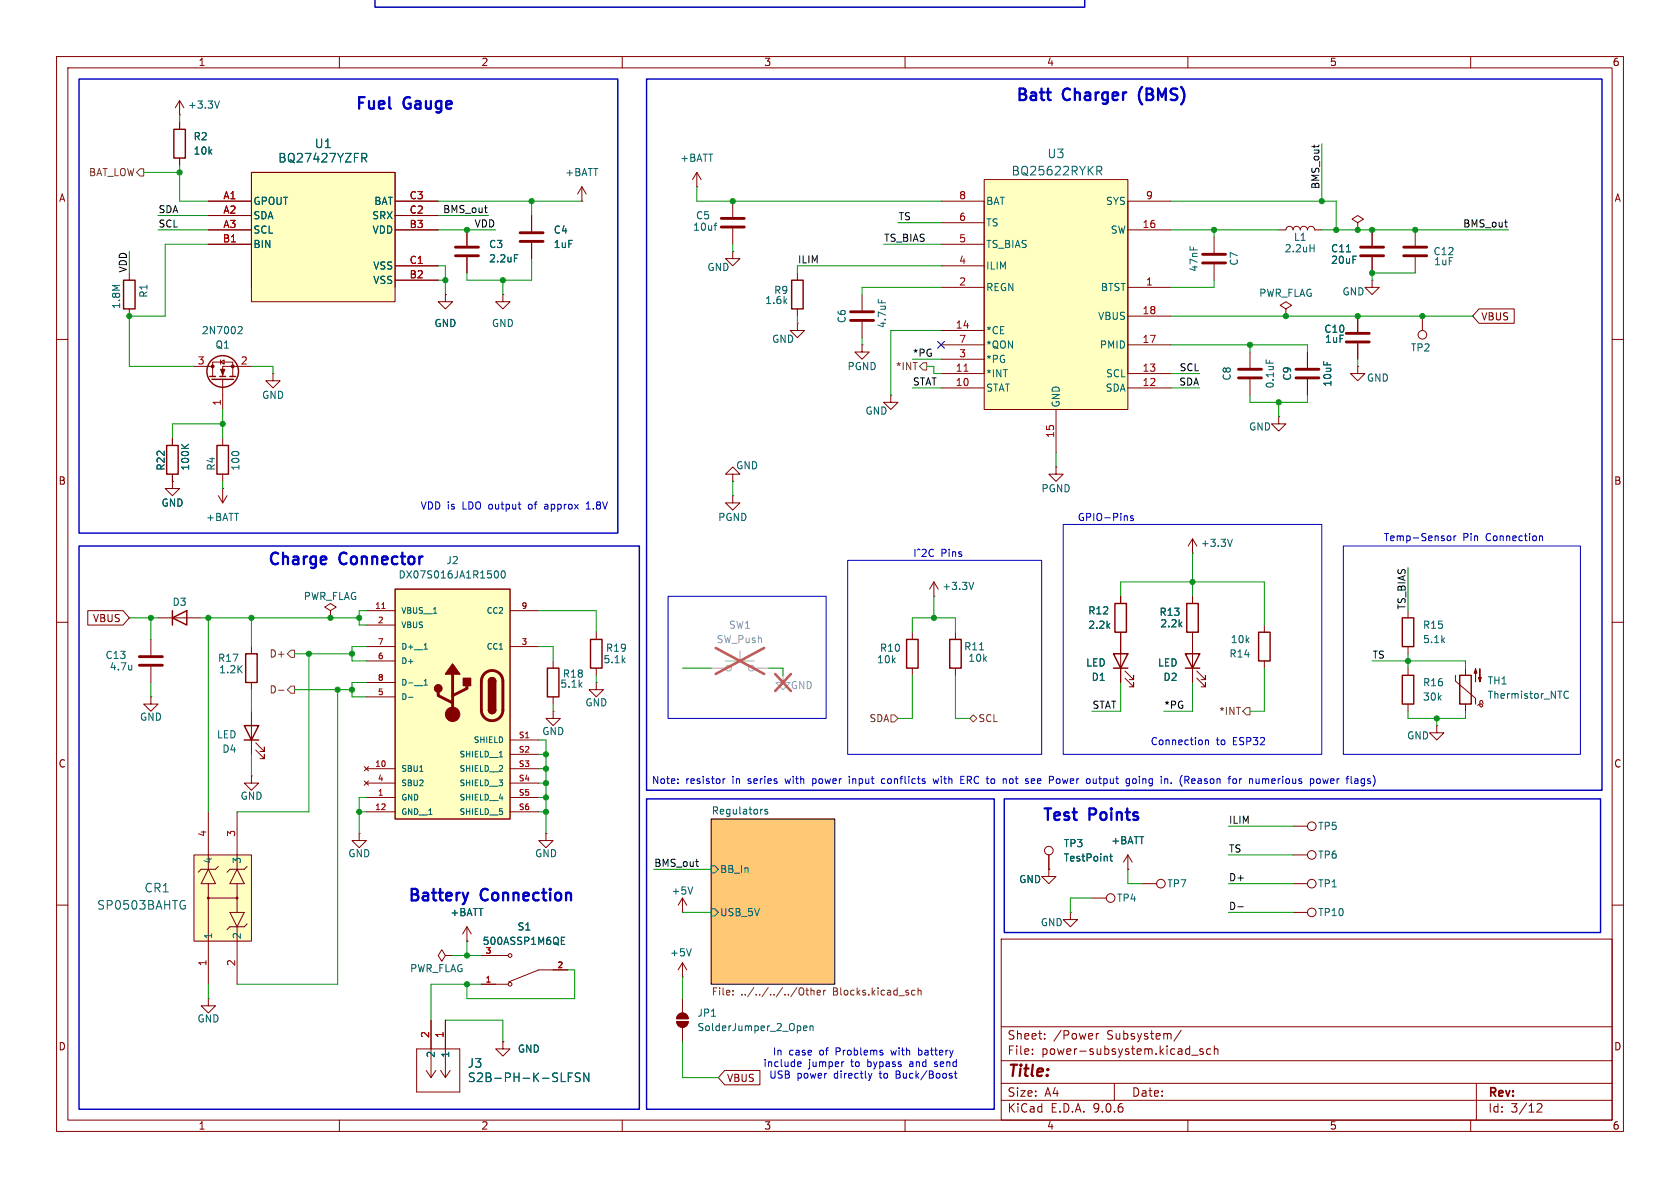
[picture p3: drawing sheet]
<svg xmlns="http://www.w3.org/2000/svg" width="297mm" height="210mm" viewBox="0 0 297 210" stroke-linecap="round" stroke-linejoin="round" font-family="sans-serif">
<g fill="none" stroke="#840000" stroke-width=".18">
<path d="M10 10h277v190h-277zM12 12h273v186h-273zM60 10v2M110 10v2M160 10v2M210 10v2M260 10v2M94 38.1v2.8M129.5 35.6v2.8M240 39.4l1-.7-1-.6-1 .6 1 .7v1.2M94 42.9v2.8M129.5 40.4v2.8"/>
<path d="M152.4 52.1v2.8M152.4 56.9v2.8M214.6 41.9v2.8M214.6 46.7v2.8M226.1 40.6h1.2a.64 .64 0 0 1 .7-.6 .64 .64 0 0 1 .6 .6 .64 .64 0 0 1 .6-.6 .64 .64 0 0 1 .7 .6 .64 .64 0 0 1 .6-.6 .64 .64 0 0 1 .6 .6 .64 .64 0 0 1 .7-.6 .64 .64 0 0 1 .6 .6h1.3M240 40.6h.1M240 55.9v2.8M242.6 40.6v2.8M242.6 45.5v2.8M10 60h2M152.4 61v1.2h1.3l-1.3 1.3-1.3-1.3h1.3M152.4 61h.1"/>
<path d="M240 60.7v2.8M285 60h2M10 110h2M285 110h2M10 160h2M177 166h108v32h-108zM285 160h2M60 198v2M110 198v2M160 198v2M177 194.5h108M177 191.5h108"/>
<path d="M177 187.5h108M177 181.5h108M182.5 186.3v.1M182.5 185.5v.1M184.7 183.6v.1M184.7 182.8v.1M193.8 182.7v1M194.2 182.7l-.2 .1-.2 .2M197 191.5v3M208.8 182.1l-1.3 2M210 198v2M210.7 186.5h1.1"/>
<path d="M212.7 185.5l-.4-.1-.2 .2 .1 .2 .5 .2v.3h-.6M214 185.5l-.4-.1-.3 .3v.4l.2 .2h.5M214.7 185.5l.2-.1 .3 .1 .1 .9M214.7 184.9v1.5M260 198v2M261 191.5v6.5M271.7 195.2l.6-.1 .2 .1 .1 .3-.9 1.1h.9"/>
</g>
<path d="M125.7 144.8h21.9v29.2h-21.9z" fill="#ffc875" stroke="#ffc875" stroke-width=".18"/>
<path d="M125.7 144.8h21.9v29.2h-21.9z" fill="none" stroke="#000" stroke-width=".18"/>
<path d="M126.2 39.9h.5M126.7 39.4l-.2 .1M155.3 52.9v.6M231.6 43.9h.7M232.3 43.3v1.2M238 44.5h.8M125.7 153h.7l.6 .7-.6 .6h-.7zM134.7 143.1h.1M135.7 143.1h-.3l-.2 .1 .1 .2 .4 .1v.3h-.5M125.7 160.7h.7l.6 .6-.6 .6h-.7z" fill="none" stroke="#006464" stroke-width=".18"/>
<g fill="none" stroke="#725600" stroke-width=".18">
<path d="M129.6 175.8v.1M129.6 175.1v.1M141.8 174.6l.1 .1a.81 .81 0 0 1-.1 1.2M142.5 175.1h.4M142.6 174.6v1.1l.3 .2M143.4 175.2l.2-.1h.3v.8M143.4 174.6v1.3M144.5 175.5l.6-.1-.1-.3h-.4l-.1 .1v.6h.5M145.6 175.1v.8M146 175.1l-.4 .2M161.4 175.1h.4M161.8 175.8l-.4 .1"/>
<path d="M162.3 175.2l.2-.1h.3v.8M162.3 174.6v1.3"/>
</g>
<path d="M127.5 38.6h4.1M91.9 41.1h4.1M91.9 42.7h4.1M127.5 40.1h4.1M150.4 56.6h4M150.4 55.1h4M212.6 45h4.1M212.6 46.5h4.1M238 58.9h4.1M240.5 45.2h4.1M240.5 43.7h4.1M238 60.5h4.1" fill="none" stroke="#840000" stroke-width=".51"/>
<g fill="none" stroke="#a1a1a1" stroke-width=".18">
<path d="M125.7 118.1h2.6M128.3 116.8h5M130.8 115.1v1.7M133.3 118.1h2.6M138.4 119.4v1.3h1.3l-1.3 1.2-1.2-1.2h1.2M138.4 119.4h.1"/>
<circle cx="128.8" cy="118.1" r=".51"/>
<circle cx="132.8" cy="118.1" r=".51"/>
</g>
<path d="M126.5 114.5l8.6 4.6M135.1 114.5l-8.6 4.6M137 119.2l2.8 2.9M139.8 119.2l-2.8 2.9" fill="none" stroke="#e65255" stroke-width=".46"/>
<path d="M44.4 30.5h25.4v22.8h-25.4z" fill="#ffffc2"/>
<g fill="none" stroke="#840000" stroke-width=".18">
<path d="M31.7 17.8l-.7 1.3M31.7 17.8l.8 1.3M31.7 17.8v2.5M31.7 20.3h.1M31.7 21.6v1.3M31.7 27.9v1.3M36.8 35.6h7.6M36.8 38.1h7.6M44.4 30.5h25.4v22.8h-25.4zM44.4 30.5v20.3M69.8 30.5v20.3M69.8 35.6h7.7"/>
<path d="M69.8 38.1h7.7M102.9 35.6h.1M102.9 33l-.8 1.3M102.9 33l.7 1.3M102.9 33v2.6M123.2 33h.1M123.2 30.5l-.8 1.3M123.2 30.5l.8 1.3M123.2 30.5v2.5M22.9 48.3v1.2M22.9 54.6v1.3M36.8 40.6h7.6"/>
<path d="M36.8 43.2h7.6M69.8 40.6h7.7M69.8 47h7.7M69.8 49.5h7.7M78.7 52.1v1.2h1.3l-1.3 1.3-1.2-1.3h1.2M78.7 52.1h.1M82.5 40.6v2.8M82.5 45.5v2.8M88.9 52.1v1.2h1.3l-1.3 1.3-1.3-1.3h1.3M88.9 52.1h.1M141 48.3v1.2M141 54.6v1.3"/>
<path d="M30.5 77.5v1.2M34.3 64.8h3.3M37.6 66.5v-2.5h3.5v2.5M39 64l.6-.4v.8zM39 63.6v.8M39.4 67.1v5.3M39.4 77.5v1.2M44.4 64.8h-5v1.7M48.3 66v1.3h1.2l-1.2 1.3-1.3-1.3h1.3M48.3 66h.1M157.5 69.9v1.2h1.2l-1.2 1.3-1.3-1.3h1.3M157.5 69.9h.1"/>
<path d="M30.5 83.8v1.3M38.6 87.6l.8 1.3M39.4 86.4h.1M39.4 83.8v1.3M39.4 86.4v2.5M40.1 87.6l-.7 1.3M27.9 109.2h7.7M58.4 108l-1-.7 1-.6 1 .6-1 .7v1.2M58.4 109.2h.1M161.3 111.8v1.2M161.3 118.1v1.3M248.9 118.1v1.3"/>
<path d="M257.3 119.4v1l3.6 3v1.1M259.1 118.1v1.3M248.9 124.5v1.2M254 128.3v1.2h1.3l-1.3 1.3-1.3-1.3h1.3M254 128.3h.1M259.1 124.5v1.2M262.3 124.3l-.3-.4-.2-.1-.2 .2v.8l.2 .2 .3-.1v-.3l-.3-.2-.3 .1-.3 .2M185.4 153.7v1.2h1.3l-1.3 1.3-1.3-1.3h1.3M185.4 153.7h.1M185.4 151.1v2.6M193 158.8h2.6M199.4 153.7h.1"/>
<path d="M199.4 151.1l-.8 1.3M199.4 151.1l.8 1.3M199.4 151.1v2.6M201.9 156.2h2.6M228.6 151.1h2.5M228.6 146.1h2.5M189.2 161.3v1.3h1.3l-1.3 1.2-1.2-1.2h1.2M189.2 161.3h.1M228.6 161.3h2.5"/>
<circle cx="185.4" cy="150.4" r=".76"/>
<circle cx="196.3" cy="158.7" r=".76"/>
<circle cx="205.2" cy="156.2" r=".76"/>
<circle cx="231.9" cy="151.1" r=".76"/>
<circle cx="231.9" cy="146" r=".76"/>
<circle cx="231.9" cy="161.3" r=".76"/>
</g>
<g fill="#840000" stroke="#840000" stroke-width=".18">
<path d="M44.4 30.5h25.4z"/>
<path d="M39 65.3h.8l-.4 1z"/>
<path d="M261.6 118.2v2.3l-.2-.7h.5l-.3 .7z"/>
<path d="M260.9 118.2l.2 .8h-.5l.3-.8v2.3z"/>
<circle cx="37.6" cy="64.8" r=".25"/>
<circle cx="41.1" cy="64.8" r=".25"/>
</g>
<path d="M38.8 17.9l-.4 1.2M64 27.1h.6l.2 .3-.1 .4-.7 .1M64.3 27.9l.5 .7M42.3 57.7l.4 .1 .1 .3-.8 .9h.8M90.9 45h.7M32.1 78.5l.7 .8M33.3 78.5l-.7 .6M276.5 122.9l.2 .5 .3 .1 .3-.2M277.3 122.3l-.3-.1h-.3l-.2 .5M196.2 151.4h.5M196.4 150.9v1.1l.3 .2" fill="none" stroke="#006464" stroke-width=".18"/>
<g fill="none" stroke="#840000" stroke-width=".25">
<path d="M30.7 22.9h2.1v5h-2.1zM21.8 49.5h2.1v5.1h-2.1zM140 49.5h2v5.1h-2zM29.5 78.7h2v5.1h-2zM37.1 66.5h1M37.5 67.1h3.8M38.4 78.7h2v5.1h-2zM38.9 66.5h1M40.6 66.5h1.1M30.5 109.2l2.5-1.2v2.5zM30.5 108v2.5M160.3 113h2v5.1h-2z"/>
<path d="M247.9 119.4h2v5.1h-2zM258.1 119.4h2v5.1h-2z"/>
<circle cx="39.4" cy="65.7" r="2.79"/>
</g>
<path d="M80.5 43.7h4.1M80.5 45.2h4.1" fill="none" stroke="#840000" stroke-width=".51"/>
<path d="M174 31.8h25.4v40.6h-25.4z" fill="#ffffc2"/>
<g fill="none" stroke="#840000" stroke-width=".18">
<path d="M166.4 35.6h7.6v30.4h-7.6M166.4 39.4h7.6M174 31.8h25.4v40.6h-25.4zM207 35.6h-7.6v30.4h7.6M129.5 44.5v1.2h1.3l-1.3 1.3-1.2-1.3h1.2M129.5 44.5h.1M141 57.2v1.2h1.2l-1.2 1.3-1.3-1.3h1.3M141 57.2h.1M166.4 58.4h7.6M166.4 50.8h7.6M166.4 43.2h7.6M166.4 47h7.6"/>
<path d="M199.4 40.6h7.6M199.4 50.8h7.6M199.4 55.9h7.6M227.3 54.6l1-.6-1-.7-1 .7 1 .6v1.3M227.3 55.9h.1M242.6 49.5v1.3h1.2l-1.2 1.3-1.3-1.3h1.3M242.6 49.5h.1M250.2 40.6v2.8M250.2 45.5v2.8M251.5 55.9v2.5M166.4 68.6h7.6M166.4 61h7.6"/>
<path d="M166.4 63.5h7.6M186.7 72.4v7.6M199.4 68.6h7.6M199.4 61h7.6M231.1 62.2v2.8M231.1 67.1v2.8M240 64.8v1.2h1.3l-1.3 1.3-1.2-1.3h1.2M240 64.8h.1M30.5 85.1v1.3h1.2l-1.2 1.2-1.3-1.2h1.3M30.5 85.1h.1M129.5 83.8h1.3l-1.3-1.2-1.2 1.2h1.2v1.3M129.5 85.1h.1"/>
<path d="M129.5 87.6v1.3h1.3l-1.3 1.3-1.2-1.3h1.2M129.5 87.6h.1M186.7 82.6v1.2h1.3l-1.3 1.3-1.3-1.3h1.3M186.7 82.6h.1M97.8 116.8v1.3M105.4 111.8v1.2M105.4 118.1v1.3M165.1 105.4h.1M165.1 102.9l-.8 1.2M165.1 102.9l.8 1.2M165.1 102.9v2.5M168.9 111.8v1.2"/>
<path d="M168.9 118.1v1.3M198.1 105.4v1.3M198.1 111.8v8.9M198.9 119.9l1.5 1.5v-.7v.7h-.8M198.9 118.6l1.5 1.5v-.7v.7h-.8M210.8 105.4v1.3M210.8 111.8v8.9M211.6 119.9l1.5 1.5v-.7v.7h-.8M211.6 118.6l1.5 1.5v-.7v.7h-.8M248.9 108v1.2M248.9 114.3v1.3M97.8 125.7v1.3h1.3l-1.3 1.3-1.3-1.3h1.3"/>
<path d="M97.8 125.7h.1M97.8 123.2v1.3M105.4 120.7v1.2h1.3l-1.3 1.3-1.3-1.3h1.3M105.4 120.7h.1M120.6 158.8l-.7 1.2M120.6 158.8l.8 1.2M120.6 158.8v2.5M228.6 156.2h2.5M85.1 174h4.7M85.1 168.9h4.7M100.3 171.5h-5.1l-5.3 2.1M120.6 161.3h.1"/>
<circle cx="251.5" cy="59.2" r=".76"/>
<circle cx="231.9" cy="156.2" r=".76"/>
<circle cx="90.2" cy="168.9" r=".33"/>
<circle cx="90.2" cy="174" r=".33"/>
</g>
<path d="M170.4 65.6h.7" fill="none" stroke="#a90000" stroke-width=".18"/>
<path d="M193.9 29.4h.6l.3 .3-.2 .4-.7 .1M194.3 30.2l.5 .7M172.1 102.9l-.4 1.3M173.2 114.9h.7M122.5 156.8l-.5 1.3M99.2 166.3h.5M99.2 166.9h.6M99.2 165.7h.6" fill="none" stroke="#006464" stroke-width=".18"/>
<path d="M248.2 45.2h4M248.2 43.7h4M229.1 66.8h4.1M229.1 65.3h4.1" fill="none" stroke="#840000" stroke-width=".51"/>
<path d="M96.8 118.1h2v5.1h-2zM104.4 113h2v5.1h-2zM167.9 113h2v5.1h-2zM196.8 115.6h2.6l-1.3 2.5zM196.8 118.1h2.6M197.1 106.7h2v5.1h-2zM209.5 115.6h2.6l-1.3 2.5zM209.5 118.1h2.6M209.8 106.7h2v5.1h-2zM247.9 109.2h2v5.1h-2z" fill="none" stroke="#840000" stroke-width=".25"/>
<path d="M69.8 104.1h20.4v40.7h-20.4z" fill="#ffffc2"/>
<path d="M69.8 104.1h20.4v40.7h-20.4zM222.5 111.8h2v5h-2zM86.4 120.4a.64 .64 0 0 1 .6-.6 .64 .64 0 0 1 .6 .6M86.4 125.5a.64 .64 0 0 0 .6 .6 .64 .64 0 0 0 .6-.6" fill="none" stroke="#840000" stroke-width=".25"/>
<g fill="#840000" stroke="#840000" stroke-width=".25">
<path d="M80 117.4l1.3 1.8h-2.6z"/>
<path d="M81.9 119.9h1.3v1.3h-1.3z"/>
<path d="M86.4 120.4h1.2v5.1h-1.2z"/>
<path d="M86.5 120a.64 .64 0 0 1 .7-.2 .64 .64 0 0 1 .4 .6h-1.2z"/>
<path d="M86.4 125.5h1.2a.64 .64 0 0 1-.6 .6 .64 .64 0 0 1-.6-.6z"/>
<circle cx="77.5" cy="121.7" r=".65"/>
</g>
<path d="M218.9 66.8h4.1M218.9 65.3h4.1M80 118.6v6.9M85.6 119.1a1.91 1.91 0 0 1 2.1-.4 1.91 1.91 0 0 1 1.2 1.7v5.1a1.91 1.91 0 0 1-1.9 1.9 1.91 1.91 0 0 1-1.9-1.9v-5.2l.2-.7zM77.5 121.7v1.3l2.5 1.2M82.6 120.4v1.3l-2.6 1.3" fill="none" stroke="#840000" stroke-width=".51"/>
<g fill="#840000" stroke="#840000" stroke-width=".18">
<path d="M119.6 180.6h2.1a1.02 1.02 0 0 1-1.1 1 1.02 1.02 0 0 1-1-1z"/>
<path d="M119.9 179.4a1.02 1.02 0 0 1 1.1-.2 1.02 1.02 0 0 1 .7 .9h-2.1z"/>
<circle cx="80" cy="126.3" r="1.27"/>
</g>
<g fill="none" stroke="#840000" stroke-width=".18">
<path d="M221 62.2v2.8M221 67.1v2.8M226.1 73.7v1.2h1.2l-1.2 1.3-1.3-1.3h1.3M226.1 73.7h.1M210.8 97.8h.1M210.8 95.3l-.7 1.2M210.8 95.3l.8 1.2M210.8 95.3v2.5M64.8 108h5M64.8 110.5h5M64.8 114.3h5M64.8 116.8h5"/>
<path d="M90.2 108h5M90.2 114.3h5M223.5 110.5v1.3M223.5 116.8v1.3M64.4 135.5l.8 .8M64.4 138l.8 .8M64.8 120.7h5M64.8 123.2h5M64.8 135.9h5M64.8 138.4h5M65.2 135.5l-.8 .8M65.2 138l-.8 .8"/>
<path d="M90.2 130.8h5M90.2 133.4h5M90.2 135.9h5M90.2 138.4h5M64.8 141h5M64.8 143.5h5M90.2 141h5M90.2 143.5h5M96.5 147.3v1.3h1.3l-1.3 1.3-1.3-1.3h1.3M96.5 147.3h.1M78.7 168.9l-.6-1-.6 1 .6 1 .6-1h1.3M80 168.9h.1"/>
<path d="M82.5 166.4h.1M82.5 163.8l-.7 1.3M82.5 163.8l.8 1.3M82.5 163.8v2.6M119.9 179.4a1.02 1.02 0 0 1 1.1-.2 1.02 1.02 0 0 1 .7 .9h-2.1zM120.6 172.7h.1M120.6 170.2v2.5M120.6 176.5v2.6M120.6 170.2l-.7 1.3M120.6 170.2l.8 1.3M73.7 185.4h7.6v7.6h-7.6zM75.4 189.2l.8 1.3"/>
<path d="M76.2 180.3v10.2M77 189.2l-.8 1.3M77.9 189.2l.8 1.3M78.7 180.3v10.2M79.6 189.2l-.9 1.3M88.9 184.2v1.2h1.3l-1.3 1.3-1.3-1.3h1.3M88.9 184.2h.1M119.6 180.6h2.1a1.02 1.02 0 0 1-1.1 1 1.02 1.02 0 0 1-1-1zM120.6 181.6v2.6"/>
</g>
<path d="M67.5 107.6h.6" fill="none" stroke="#a90000" stroke-width=".18"/>
<g fill="none" stroke="#006464" stroke-width=".18">
<path d="M223.8 63.6v.6M217.9 95.3l-.5 1.3M75 114.8h.6M87.7 100.9a.68 .68 0 0 1 .4 .6 .68 .68 0 0 1-.4 .7M88.7 101l.2-.1a.68 .68 0 0 1 .4 .6 .68 .68 0 0 1-.4 .7l-.2-.1-.1-.4zM72.2 123.3h.8M74.2 136.4h.6M75 121.1h.6M75 120.4l.3-.3v1M88.3 133.8h.6M122.2 167.7l-.4 1.3M100.5 190.4h.5"/>
<path d="M100.5 189.7h.7M102.6 189.7h-.6l-.3 .3 .1 .3 .7 .3v.5l-.2 .1-.6-.1M104.1 189.7v1.5l-.9-1.5v1.5M142 181.8l.7-.2-.1-.2-.4-.1-.2 .2 .1 .6h.5M143.2 181.5l.2-.2 .3 .1v.8M143.2 181.3v.9"/>
</g>
<path d="M34.3 151.1h10.1v15.3h-10.1z" fill="#ffffc2"/>
<g fill="none" stroke="#840000" stroke-width=".18">
<path d="M31.7 21.6v1.3M31.7 27.9v1.3M36.8 35.6h7.6M36.8 38.1h7.6M69.8 35.6h7.7M69.8 38.1h7.7M94 38.1v2.8M36.8 40.6h7.6M36.8 43.2h7.6M69.8 40.6h7.7M69.8 47h7.7M69.8 49.5h7.7"/>
<path d="M78.7 52.1h.1M82.5 40.6v2.8M82.5 45.5v2.8M94 42.9v2.8M240 40.6h.1M240 55.9v2.8M242.6 40.6v2.8M242.6 45.5v2.8M261.5 54.6h6.2v2.6h-6.2l-1.2-1.3zM30.5 77.5v1.2M231.1 62.2v2.8M231.1 67.1v2.8"/>
<path d="M240 60.7v2.8M30.5 85.1h.1M30.5 83.8v1.3M15.5 107.9h6.2l1.2 1.3-1.2 1.3h-6.2zM26.7 113v2.8M26.7 117.9v2.8M44.4 114.3v1.3M198.1 105.4v1.3M198.1 111.8v3.8M198.1 118.1v2.6M210.8 105.4v1.3M210.8 111.8v3.8"/>
<path d="M210.8 118.1v2.6M26.7 123.2v1.3h1.2l-1.2 1.2-1.3-1.2h1.3M26.7 123.2h.1M44.4 137.2v1.2h1.3l-1.3 1.3-1.2-1.3h1.2M44.4 137.2h.1M44.4 120.7v1.2M44.4 125.7v7.7M45.2 132.6l1.5 1.5v-.7v.7h-.7M45.2 131.3l1.5 1.5v-.7v.7h-.7M34.3 151.1h10.1v15.3h-10.1zM36.8 143.5v10.2M36.8 156.2v17.8"/>
<path d="M36.8 158.8h5.1M36.8 153.7l1.3 2.5h-2.5zM38.6 153.2l-.5 .5h-2.5l-.5 .5M41.9 143.5v10.2M41.9 156.2v5.1M41.9 153.7l1.3 2.5h-2.6zM43.7 153.2l-.5 .5h-2.6l-.5 .5M63.5 147.3v1.3h1.3l-1.3 1.3-1.3-1.3h1.3M63.5 147.3h.1M185.4 153.7h.1M185.4 151.1v2.6M199.4 153.7h.1"/>
<path d="M36.8 176.5v1.3h1.3l-1.3 1.3-1.2-1.3h1.2M36.8 176.5h.1M40.6 161.3h2.6l-1.3 2.5zM41.9 163.8v10.2M43.7 163.3l-.5 .5h-2.6l-.5 .5M82.5 166.4h.1M85.1 174h2.5M85.1 168.9h2.5M97.8 171.5h2.5M76.2 180.3v5.1M78.7 180.3v5.1M88.9 184.2h.1"/>
<path d="M128.1 189.2h6.2v2.6h-6.2l-1.1-1.3z"/>
</g>
<g fill="none" stroke="#840000" stroke-width=".25">
<path d="M43.4 115.6h2.1v5.1h-2.1zM43.2 128.3h2.5l-1.3 2.5zM43.2 130.8h2.5"/>
<circle cx="36.8" cy="158.7" r=".13"/>
<circle cx="41.9" cy="158.7" r=".13"/>
</g>
<g fill="none" stroke="#006464" stroke-width=".18">
<path d="M64 27.1h.6l.2 .3-.1 .4-.7 .1M64.3 27.9l.5 .7M90.9 45h.7M238 44.5h.8M32.1 78.5l.7 .8M33.3 78.5l-.7 .6M23.3 117.6v.8M23.3 118.3l-.1 .1M32.3 159.2l.4 .1M196.2 151.4h.5M196.4 150.9v1.1l.3 .2M32.5 160.1h.3v.5l-.3 .1"/>
<path d="M99.2 166.3h.5M99.2 166.9h.6M99.2 165.7h.6M100.5 190.4h.5M100.5 189.7h.7M102.6 189.7h-.6l-.3 .3 .1 .3 .7 .3v.5l-.2 .1-.6-.1M104.1 189.7v1.5l-.9-1.5v1.5"/>
</g>
<path d="M24.6 116.1h4.1M24.6 117.6h4.1" fill="none" stroke="#840000" stroke-width=".51"/>
<path d="M24.8 29.8h.6v1.3h-.6l-.7-.6zM163.2 64.1h.6v1.3h-.6l-.6-.6zM51.4 114.9h.7v1.3h-.7l-.6-.6zM49.2 122h1M51.4 121.3h.7v1.3h-.7l-.6-.7zM157.5 126.4h.6l.6 .6-.6 .6h-.6zM171.4 127l.7-.6 .6 .6-.6 .6zM220.3 125.1h.7v1.3h-.7l-.6-.7z" fill="none" stroke="#725600" stroke-width=".18"/>
<path d="M85.7 36.7h.4M86 37.6h.1M232.3 25.6v.5M233.2 25.6v.1M266 39.3h.5M266.4 40.1h.1M123 152.3h.5M123.4 153.2h.1M218.8 160.3h1" fill="none" stroke="#0f0f0f" stroke-width=".18"/>
<g fill="none" stroke="#009600" stroke-width=".18">
<path d="M25.4 30.5h6.3M27.9 38.1h8.9M31.7 29.2v6.4h5.1M31.7 20.3v1.3M77.5 35.6h25.4M77.5 38.1h8.9M94 35.6v2.5M123.2 33v2.6h43.2M158.7 39.4h7.7M207 35.6h29.2v5M233.7 25.4v10.2M22.9 44.5v3.8"/>
<path d="M27.9 40.6h8.9M36.8 43.2h-7.6v12.7h-6.3v8.9h11.4M77.5 40.6h10.1M77.5 47h1.2v5.1M77.5 49.5h1.2M88.9 49.5v2.6M94 45.7v3.8h-11.5v-1.2M129.5 43.2v1.3M141 55.9v1.3M152.4 59.7v1.3M156.2 43.2h10.2M166.4 58.4h-8.9v11.5"/>
<path d="M166.4 47h-25.4v1.3M166.4 50.8h-14v1.3M207 40.6h19.1M207 55.9h53.3M214.6 40.6v1.3M214.6 49.5v1.3h-7.6M233.7 40.6h33M250.2 48.3h-7.6v1.2M39.4 74.9h-8.9v2.6M39.4 72.4v5.1M44.4 64.8h3.9v1.2M161.3 68.6h5.1"/>
<path d="M161.3 63.5h5.1M163.8 64.8h1.3v1.2h1.3M207 61h24.1v1.2M207 68.6h5.1M207 66h5.1M221 61v1.2M221 69.9v1.2h10.1v-1.2M226.1 71.1v2.6M240 63.5v1.3M39.4 85.1v1.3M129.5 85.1v2.5M186.7 80v2.6"/>
<path d="M210.8 97.8v7.6M22.9 109.2h5M26.7 109.2v3.8M35.6 109.2h27.9M36.8 109.2v34.3M44.4 109.2v5.1M52.1 115.6h10.1M54.6 115.6v27.9h-12.7M64.8 114.3h-2.6v2.5h2.6M64.8 108h-1.3v2.5h1.3M95.2 114.3h2.6v2.5M95.2 108h10.2v3.8"/>
<path d="M105.4 119.4v1.3M120.6 118.1h5.1M135.9 118.1h2.5v1.3M161.3 119.4v7.6h-2.6M161.3 111.8v-2.6h7.6v2.6M165.1 105.4v3.8M168.9 119.4v7.6h2.5M198.1 105.4v-2.5h25.4v7.6M223.5 118.1v7.6h-2.5M242.6 116.8h16.5v1.3M248.9 100.3v7.7M248.9 115.6v2.5"/>
<path d="M26.7 120.7v2.5M44.4 121.9v3.8M44.4 133.4v3.8M52.1 121.9h10.1M59.7 121.9v52.1h-17.8M64.8 120.7h-2.6v2.5h2.6M95.2 130.8h1.3v16.5M95.2 135.9h1.3M95.2 133.4h1.3M95.2 138.4h1.3M97.8 124.5v1.2M198.1 120.7v5h-5.1"/>
<path d="M210.8 120.7v5h-5.1M248.9 125.7v1.3h10.2v-1.3M254 127v1.3M63.5 143.5h1.3M64.8 141h-1.3v6.3M95.2 141h1.3M95.2 143.5h1.3M115.6 153.7h10.1M193 158.8h-3.8v2.5M199.4 153.7v2.5h2.5M217.2 156.2h11.4M217.2 146.1h11.4"/>
<path d="M217.2 151.1h11.4M36.8 174v2.5M80 168.9h5.1M82.5 166.4v2.5M85.1 174h-8.9v6.3M100.3 171.5h1.3v5h-19.1v-2.5M120.6 172.7v3.8M120.6 161.3h5.1M217.2 161.3h11.4M78.7 180.3h10.2v3.9M120.6 184.2v6.3h6.4"/>
</g>
<path d="M165.8 60.4l1.2 1.2M167 60.4l-1.2 1.2" fill="none" stroke="#000084" stroke-width=".18"/>
<g fill="none" stroke="#0000c2" stroke-width=".18">
<path d="M96.4 89.5l-.1 .2 .1 .3M96.4 89.1l-.1 .1M103.6 90h.8M103.6 89.1l.4-.4v1.3M149.9 99.1h34.2v34.3h-34.2zM188 92.7h45.7v40.7h-45.7zM200.3 91.2h-.3l-.2 .2 .1 .1 .4 .2v.3h-.5M237.5 96.5h41.9v36.9h-41.9zM255.8 95l.3-.3 .3 .1 .1 .2-.1 .5-.3 .1-.3-.3M257 94.7v.9M257.4 94.7l-.4 .3M272.2 94.8h.4l.1 .8"/>
<path d="M118.1 105.4h27.9v21.6h-27.9zM119.8 138.4v.1M119.8 137.7v.1M127.8 137.7v.8M128.2 137.7l-.4 .2M143.7 137.7v1.2M143.7 138.4l.1 .1M143.8 137.7h-.1M150.1 137.2v.2M150.1 137.7v.8M156.4 137.7h-.3l-.3 .2 .2 .5h.4M165 137.7l.2 .8 .2-.6 .3 .6 .2-.8"/>
<path d="M169.9 138.5h.6M169.9 137.8h.4M169.9 137.2h.6M178.7 137.7l-.3 .2v.4l.3 .2M182.9 137.7h-.4l-.2 .1 .1 .6h.5M182.9 138l-.6 .1M186.7 138.3l.3 .2 .3-.1M187.3 137.8l-.3-.1-.3 .2M193.8 138.4l-.2 .1-.3-.1M193.8 137.7v.8M200.3 137.8l.2-.1 .3 .1 .1 .5-.1 .1-.3 .1-.2-.1zM207.1 138.4v.1"/>
<path d="M211.2 137.7h-.3l-.2 .1v.6h.5M211.3 138l-.6 .1M213.1 130.8v.8M213.1 130.9l.2-.1 .3 .1v.7M219.1 137.7v.8M219.5 137.7l-.4 .2M223.2 137.8l.4-.1 .1 .1M223.7 137.8v.7M223.9 137.7l-.2 .1M233 137.7h.3l.1 .2v.5l-.4 .1M233.8 137.7l.3 .8 .2-.6 .3 .6 .2-.8M240.7 137.7h.5"/>
<path d="M240.7 138.4h.5M241.2 137.7v1l-.2 .2h-.3M141 188.4l.2 .1h.4M141 187.9l.2-.2h.2l.2 .2v.1l-.6 .1M149.2 187.7l-.3 .1M153.5 189.7l.3 .9M153.8 190.6l-.1 .3M154.1 189.7l-.3 .9M156 186.1v.3M162.4 185.2v1.3M162.4 186.4l.1 .1M162.5 185.7h-.1"/>
<path d="M165.2 188.5h.1M165.3 187.8l-.1 .1 .2 .2M168.7 189.7h.5M168.9 189.3v1.1l.3 .2"/>
</g>
<path d="M82.8 157.8l-.5 1.4" fill="none" stroke="#0000c2" stroke-width=".41"/>
<path d="M66.3 -.1v1.4h125.5v-1.3M14 14h95.2v80.2h-95.2zM114.3 14h168.9v125.7h-168.9zM14 96.5h99v99.6h-99zM114.3 141.2h61.5v54.9h-61.5zM177.5 141.2h105.5v23.6h-105.5z" fill="none" stroke="#0000c2" stroke-width=".25"/>
<g fill="#009600" stroke="#009600" stroke-width=".18">
<circle cx="221" cy="61" r=".46"/>
<circle cx="226.1" cy="71.1" r=".46"/>
<circle cx="251.5" cy="55.9" r=".46"/>
<circle cx="250.2" cy="40.6" r=".46"/>
<circle cx="242.6" cy="40.6" r=".46"/>
<circle cx="242.6" cy="48.3" r=".46"/>
<circle cx="248.9" cy="116.8" r=".46"/>
<circle cx="240" cy="55.9" r=".46"/>
<circle cx="227.3" cy="55.9" r=".46"/>
<circle cx="236.2" cy="40.6" r=".46"/>
<circle cx="210.8" cy="102.9" r=".46"/>
<circle cx="254" cy="127" r=".46"/>
<circle cx="129.5" cy="35.6" r=".46"/>
<circle cx="165.1" cy="109.2" r=".46"/>
<circle cx="214.6" cy="40.6" r=".46"/>
<circle cx="233.7" cy="35.6" r=".46"/>
<circle cx="240" cy="40.6" r=".46"/>
<circle cx="88.9" cy="49.5" r=".46"/>
<circle cx="22.9" cy="55.9" r=".46"/>
<circle cx="94" cy="35.6" r=".46"/>
<circle cx="82.5" cy="40.6" r=".46"/>
<circle cx="78.7" cy="49.5" r=".46"/>
<circle cx="39.4" cy="74.9" r=".46"/>
<circle cx="31.7" cy="30.5" r=".46"/>
<circle cx="54.6" cy="115.6" r=".46"/>
<circle cx="44.4" cy="109.2" r=".46"/>
<circle cx="26.7" cy="109.2" r=".46"/>
<circle cx="36.8" cy="109.2" r=".46"/>
<circle cx="63.5" cy="109.2" r=".46"/>
<circle cx="62.2" cy="115.6" r=".46"/>
<circle cx="58.4" cy="109.2" r=".46"/>
<circle cx="96.5" cy="141" r=".46"/>
<circle cx="62.2" cy="121.9" r=".46"/>
<circle cx="96.5" cy="138.4" r=".46"/>
<circle cx="59.7" cy="121.9" r=".46"/>
<circle cx="96.5" cy="133.4" r=".46"/>
<circle cx="96.5" cy="135.9" r=".46"/>
<circle cx="63.5" cy="143.5" r=".46"/>
<circle cx="96.5" cy="143.5" r=".46"/>
<circle cx="82.5" cy="168.9" r=".46"/>
<circle cx="82.5" cy="174" r=".46"/>
</g>
<g font-size="2.8" fill="#0000c2">
<text x="62.6" y="19.9">Fuel</text>
<text x="71.4" y="19.9">Gauge</text>
<text x="179.4" y="18.4">Batt</text>
<text x="187.9" y="18.4">Charger</text>
<text x="202.1" y="18.4">(BMS)</text>
<text x="47.1" y="100.4">Charge</text>
<text x="60" y="100.4">Connector</text>
<text x="184.1" y="145.6">Test</text>
<text x="192.5" y="145.6">Points</text>
<text x="71.9" y="159.9">Battery</text>
<text x="85" y="159.9">Connection</text>
</g>
<text font-size="2.8" fill="#840000" x="178" y="190.9">Title:</text>
<g font-size="2.1" fill="#006464">
<text x="49.1" y="28.9">BQ27427YZFR</text>
<text x="55.5" y="26.4">U1</text>
<text x="185.1" y="28.2">U3</text>
<text x="178.7" y="31.2">BQ25622RYKR</text>
<text x="17.1" y="161">SP0503BAHTG</text>
<text x="25.5" y="158">CR1</text>
<text x="82.6" y="189">J3</text>
<text x="82.6" y="191.5">S2B-PH-K-SLFSN</text>
</g>
<g font-size="2.1" fill="#840000">
<text x="178" y="184">Sheet:</text>
<text x="186.2" y="184">/Power</text>
<text x="195.7" y="184">Subsystem/</text>
<text x="178" y="186.7">File:</text>
<text x="184.1" y="186.7">power-subsystem.kicad_sch</text>
<text x="178" y="196.9">KiCad</text>
<text x="178" y="194.1">Size:</text>
<text x="184.7" y="194.1">A4</text>
<text x="185.7" y="196.9">E.D.A.</text>
<text x="193.3" y="196.9">9.0.6</text>
<text x="200" y="194.1">Date:</text>
<text x="263" y="194.3">Rev:</text>
<text x="263" y="196.9">Id:</text>
<text x="267.1" y="196.9">3/12</text>
</g>
<g font-size="1.8" fill="#840000">
<text x="35" y="11.9">1</text>
<text x="85" y="11.9">2</text>
<text x="135" y="11.9">3</text>
<text x="185" y="11.9">4</text>
<text x="235" y="11.9">5</text>
<text x="285" y="11.9">6</text>
<text x="10.3" y="35.9">A</text>
<text x="285.3" y="35.9">A</text>
<text x="261.8" y="56.8">VBUS</text>
<text x="10.3" y="85.9">B</text>
<text x="285.3" y="85.9">B</text>
<text x="16.3" y="110.2">VBUS</text>
<text x="10.3" y="135.9">C</text>
<text x="285.3" y="135.9">C</text>
<text x="10.3" y="185.9">D</text>
<text x="285.3" y="185.9">D</text>
<text x="128.4" y="191.5">VBUS</text>
<text x="35" y="199.9">1</text>
<text x="85" y="199.9">2</text>
<text x="135" y="199.9">3</text>
<text x="185" y="199.9">4</text>
<text x="235" y="199.9">5</text>
<text x="285" y="199.9">6</text>
</g>
<g font-size="1.8" fill="#006464">
<text x="33.1" y="19.4">+3.3V</text>
<text x="34.1" y="25">R2</text>
<text x="34.1" y="27.5">10k</text>
<text x="120.2" y="28.8">+BATT</text>
<text x="99.8" y="31.3">+BATT</text>
<text x="44.7" y="36.4">GPOUT</text>
<text x="44.7" y="39">SDA</text>
<text x="44.7" y="41.5">SCL</text>
<text x="65.7" y="39">SRX</text>
<text x="65.8" y="41.5">VDD</text>
<text x="66.1" y="36.4">BAT</text>
<text x="97.8" y="41.5">C4</text>
<text x="122.4" y="41">10uf</text>
<text x="122.9" y="39">C5</text>
<text x="174.2" y="36.4">BAT</text>
<text x="174.2" y="40.2">TS</text>
<text x="195.4" y="36.4">SYS</text>
<text x="196.3" y="41.5">SW</text>
<text x="44.7" y="44">BIN</text>
<text x="65.9" y="47.9">VSS</text>
<text x="86.4" y="44">C3</text>
<text x="86.4" y="46.6">2.2uF</text>
<text x="97.8" y="44">1uF</text>
<text x="174.2" y="44">TS_BIAS</text>
<text x="174.2" y="47.9">ILIM</text>
<text x="219" y="47.1" transform="rotate(-90 219 47.1)">C7</text>
<text x="227" y="44.8">2.2uH</text>
<text x="228.6" y="42.8">L1</text>
<text x="235.2" y="44.8">C11</text>
<text x="235.2" y="46.8">20uF</text>
<text x="253.3" y="45.3">C12</text>
<text x="253.4" y="47.1">1uF</text>
<text x="26.3" y="52.7" transform="rotate(-90 26.3 52.7)">R1</text>
<text x="65.9" y="50.4">VSS</text>
<text x="125" y="48.1">GND</text>
<text x="135.2" y="53.9">1.6k</text>
<text x="136.8" y="52.2">R9</text>
<text x="174.2" y="51.7">REGN</text>
<text x="194.5" y="51.7">BTST</text>
<text x="211.9" y="48.1" transform="rotate(-90 211.9 48.1)">47nF</text>
<text x="222.5" y="52.7">PWR_FLAG</text>
<text x="237.2" y="52.4">GND</text>
<text x="21.4" y="54.7" transform="rotate(-90 21.4 54.7)">1.8M</text>
<text x="35.6" y="59.3">2N7002</text>
<text x="76.7" y="58">GND</text>
<text x="86.9" y="58">GND</text>
<text x="149.7" y="57.2" transform="rotate(-90 149.7 57.2)">C6</text>
<text x="156.8" y="58.1" transform="rotate(-90 156.8 58.1)">4.7uF</text>
<text x="174.2" y="59.3">*CE</text>
<text x="194" y="56.7">VBUS</text>
<text x="234" y="59">C10</text>
<text x="38" y="61.8">Q1</text>
<text x="136.4" y="60.8">GND</text>
<text x="149.7" y="65.6">PGND</text>
<text x="174.2" y="61.8">*QON</text>
<text x="174.2" y="64.4">*PG</text>
<text x="194.3" y="61.8">PMID</text>
<text x="234.1" y="60.8">1uF</text>
<text x="249.3" y="62.3">TP2</text>
<text x="46.2" y="70.7">GND</text>
<text x="174.2" y="66.9">*INT</text>
<text x="174.2" y="69.4">STAT</text>
<text x="195.4" y="69.4">SDA</text>
<text x="195.4" y="66.9">SCL</text>
<text x="217.8" y="67.4" transform="rotate(-90 217.8 67.4)">C8</text>
<text x="225.4" y="68.8" transform="rotate(-90 225.4 68.8)">0.1uF</text>
<text x="228.4" y="67.4" transform="rotate(-90 228.4 67.4)">C9</text>
<text x="235.6" y="68.5" transform="rotate(-90 235.6 68.5)">10uF</text>
<text x="241.5" y="67.7">GND</text>
<text x="152.9" y="73.5">GND</text>
<text x="187.6" y="72.1" transform="rotate(-90 187.6 72.1)">GND</text>
<text x="220.7" y="76.3">GND</text>
<text x="29.3" y="83.3" transform="rotate(-90 29.3 83.3)">R22</text>
<text x="33.6" y="83.3" transform="rotate(-90 33.6 83.3)">100K</text>
<text x="38.2" y="83.3" transform="rotate(-90 38.2 83.3)">R4</text>
<text x="42.5" y="83.3" transform="rotate(-90 42.5 83.3)">100</text>
<text x="130" y="83.2">GND</text>
<text x="28.5" y="89.8">GND</text>
<text x="184" y="87.2">PGND</text>
<text x="36.3" y="92.3">+BATT</text>
<text x="126.9" y="92.3">PGND</text>
<text x="78.8" y="99.9">J2</text>
<text x="212.2" y="96.9">+3.3V</text>
<text x="30.4" y="107.3">D3</text>
<text x="53.6" y="106.3">PWR_FLAG</text>
<text x="70.4" y="102.5">DX07S016JA1R1500</text>
<text x="166.5" y="104.5">+3.3V</text>
<text x="192.3" y="111.4">2.2k</text>
<text x="192.3" y="108.8">R12</text>
<text x="204.9" y="109.1">R13</text>
<text x="205" y="111.1">2.2k</text>
<text x="217.5" y="113.9">10k</text>
<text x="251.5" y="113.9">5.1k</text>
<text x="251.5" y="111.4">R15</text>
<text x="18.6" y="116.7">C13</text>
<text x="19.3" y="118.7">4.7u</text>
<text x="38.4" y="117.2">R17</text>
<text x="38.6" y="119.2">1.2K</text>
<text x="99.4" y="120">R18</text>
<text x="106.6" y="117.4">5.1k</text>
<text x="107" y="115.4">R19</text>
<text x="154.9" y="117.4">10k</text>
<text x="155.5" y="115.4">R10</text>
<text x="170.3" y="115.2">R11</text>
<text x="171.1" y="117.2">10k</text>
<text x="191.9" y="118">LED</text>
<text x="204.6" y="118">LED</text>
<text x="217.2" y="116.4">R14</text>
<text x="99" y="121.8">5.1k</text>
<text x="103.4" y="125.1">GND</text>
<text x="192.9" y="120.6">D1</text>
<text x="205.6" y="120.6">D2</text>
<text x="251.5" y="124.1">30k</text>
<text x="251.5" y="121.5">R16</text>
<text x="262.9" y="121.2">TH1</text>
<text x="262.9" y="123.7">Thermistor_NTC</text>
<text x="24.6" y="127.6">GND</text>
<text x="38.2" y="130.7">LED</text>
<text x="95.8" y="130.1">GND</text>
<text x="248.7" y="130.9">GND</text>
<text x="39.2" y="133.3">D4</text>
<text x="42.4" y="141.6">GND</text>
<text x="125.7" y="144.1">Regulators</text>
<text x="188" y="150">TP3</text>
<text x="196.4" y="149.5">+BATT</text>
<text x="232.9" y="146.9">TP5</text>
<text x="37.7" y="152.8" transform="rotate(-90 37.7 152.8)">4</text>
<text x="42.8" y="152.8" transform="rotate(-90 42.8 152.8)">3</text>
<text x="61.5" y="151.7">GND</text>
<text x="94.5" y="151.7">GND</text>
<text x="127.2" y="154.5">BB_In</text>
<text x="188" y="152.5">TestPoint</text>
<text x="232.9" y="152">TP6</text>
<text x="118.6" y="158.3">+5V</text>
<text x="180.1" y="156.3">GND</text>
<text x="197.4" y="159.6">TP4</text>
<text x="206.3" y="157.1">TP7</text>
<text x="232.9" y="157.1">TP1</text>
<text x="37.7" y="166.1" transform="rotate(-90 37.7 166.1)">1</text>
<text x="42.8" y="166.1" transform="rotate(-90 42.8 166.1)">2</text>
<text x="79.5" y="162.2">+BATT</text>
<text x="85.2" y="167.2">500ASSP1M6QE</text>
<text x="91.4" y="164.7">S1</text>
<text x="127.2" y="162.2">USB_5V</text>
<text x="183.9" y="163.9">GND</text>
<text x="232.9" y="162.2">TP10</text>
<text x="72.4" y="172.1">PWR_FLAG</text>
<text x="118.4" y="169.3">+5V</text>
<text x="123.2" y="179.9">JP1</text>
<text x="34.8" y="180.9">GND</text>
<text x="123.2" y="182.5">SolderJumper_2_Open</text>
<text x="77.1" y="187.1" transform="rotate(-90 77.1 187.1)">2</text>
<text x="79.6" y="187.1" transform="rotate(-90 79.6 187.1)">1</text>
<text x="91.4" y="186.3">GND</text>
</g>
<g font-size="1.8" fill="#725600">
<text x="15.6" y="31.3">BAT_LOW</text>
<text x="158.3" y="65.6">*INT</text>
<text x="47.6" y="116.4">D+</text>
<text x="47.6" y="122.8">D-</text>
<text x="215.4" y="126.6">*INT</text>
<text x="125.7" y="176.3">File:</text>
<text x="131" y="176.3">../../../../Other</text>
<text x="147.4" y="176.3">Blocks.kicad_sch</text>
</g>
<g font-size="1.8" fill="#a90000">
<text x="39.4" y="35.3">A1</text>
<text x="72.3" y="35.3">C3</text>
<text x="169.5" y="35.3">8</text>
<text x="202.5" y="35.3">9</text>
<text x="39.4" y="37.8">A2</text>
<text x="39.4" y="40.4">A3</text>
<text x="72.3" y="37.8">C2</text>
<text x="72.3" y="40.4">B3</text>
<text x="169.5" y="39.1">6</text>
<text x="201.9" y="40.4">16</text>
<text x="39.3" y="42.9">B1</text>
<text x="72.3" y="46.7">C1</text>
<text x="169.5" y="42.9">5</text>
<text x="169.5" y="46.7">4</text>
<text x="72.3" y="49.3">B2</text>
<text x="169.5" y="50.5">2</text>
<text x="202.5" y="50.5">1</text>
<text x="168.9" y="58.2">14</text>
<text x="201.9" y="55.6">18</text>
<text x="34.9" y="64.5">3</text>
<text x="42.5" y="64.5">2</text>
<text x="168.9" y="65.8">11</text>
<text x="169.5" y="60.7">7</text>
<text x="169.5" y="63.2">3</text>
<text x="201.9" y="60.7">17</text>
<text x="201.9" y="65.8">13</text>
<text x="39.1" y="71.8" transform="rotate(-90 39.1 71.8)">1</text>
<text x="168.9" y="68.3">10</text>
<text x="201.9" y="68.3">12</text>
<text x="186.4" y="77.5" transform="rotate(-90 186.4 77.5)">15</text>
<text x="36.6" y="148" transform="rotate(-90 36.6 148)">4</text>
<text x="41.7" y="148" transform="rotate(-90 41.7 148)">3</text>
<text x="36.6" y="170.9" transform="rotate(-90 36.6 170.9)">1</text>
<text x="41.7" y="170.9" transform="rotate(-90 41.7 170.9)">2</text>
<text x="75.9" y="183.6" transform="rotate(-90 75.9 183.6)">2</text>
<text x="78.5" y="183.6" transform="rotate(-90 78.5 183.6)">1</text>
</g>
<g font-size="1.8" fill="#0f0f0f">
<text x="233.3" y="33.5" transform="rotate(-90 233.3 33.5)">BMS_out</text>
<text x="78.2" y="37.8">BMS_out</text>
<text x="83.8" y="40.3">VDD</text>
<text x="158.7" y="39">TS</text>
<text x="258.6" y="40.3">BMS_out</text>
<text x="141" y="46.6">ILIM</text>
<text x="156.2" y="42.8">TS_BIAS</text>
<text x="22.5" y="48.3" transform="rotate(-90 22.5 48.3)">VDD</text>
<text x="161.3" y="63.2">*PG</text>
<text x="161.3" y="68.2">STAT</text>
<text x="248.6" y="107.9" transform="rotate(-90 248.6 107.9)">TS_BIAS</text>
<text x="193" y="125.4">STAT</text>
<text x="205.7" y="125.4">*PG</text>
<text x="217.2" y="145.7">ILIM</text>
<text x="115.6" y="153.3">BMS_out</text>
<text x="217.2" y="150.8">TS</text>
<text x="217.2" y="155.9">D+</text>
<text x="217.2" y="160.9">D-</text>
</g>
<g font-size="1.8" fill="#0000c2">
<text x="74.3" y="90.3">VDD is</text>
<text x="81.9" y="90.3">LDO output</text>
<text x="93.9" y="90.3">of</text>
<text x="96.9" y="90.3">approx</text>
<text x="104.5" y="90.3">1.8V</text>
<text x="190.4" y="92.3">GPIO-Pins</text>
<text x="244.5" y="95.9">Temp-Sensor</text>
<text x="258.6" y="95.9">Pin</text>
<text x="262.8" y="95.9">Connection</text>
<text x="161.3" y="98.7">I^2C</text>
<text x="166.3" y="98.7">Pins</text>
<text x="203.3" y="131.9">Connection</text>
<text x="215" y="131.9">to</text>
<text x="218.1" y="131.9">ESP32</text>
<text x="115.1" y="138.8">Note:</text>
<text x="121.2" y="138.8">resistor</text>
<text x="129.6" y="138.8">in</text>
<text x="132.5" y="138.8">series</text>
<text x="139.3" y="138.8">with</text>
<text x="144.3" y="138.8">power</text>
<text x="151" y="138.8">input</text>
<text x="156.9" y="138.8">conflicts</text>
<text x="166.3" y="138.8">with</text>
<text x="171.3" y="138.8">ERC to</text>
<text x="179.2" y="138.8">not</text>
<text x="183.4" y="138.8">see</text>
<text x="187.8" y="138.8">Power</text>
<text x="194.6" y="138.8">output</text>
<text x="201.8" y="138.8">going</text>
<text x="208.1" y="138.8">in.</text>
<text x="211.7" y="138.8">(Reason</text>
<text x="220.5" y="138.8">for</text>
<text x="224.4" y="138.8">numerious</text>
<text x="235.3" y="138.8">power</text>
<text x="242" y="138.8">flags)</text>
<text x="134.9" y="188.8">include</text>
<text x="135.9" y="190.9">USB</text>
<text x="136.5" y="186.8">In</text>
<text x="139.5" y="186.8">case</text>
<text x="140.9" y="190.9">power</text>
<text x="142.9" y="188.8">jumper</text>
<text x="145" y="186.8">of</text>
<text x="147.5" y="190.9">directly</text>
<text x="148" y="186.8">Problems</text>
<text x="150.6" y="188.8">to</text>
<text x="153.6" y="188.8">bypass</text>
<text x="155.8" y="190.9">to</text>
<text x="158" y="186.8">with</text>
<text x="158.8" y="190.9">Buck/Boost</text>
<text x="161.3" y="188.8">and</text>
<text x="163" y="186.8">battery</text>
<text x="165.9" y="188.8">send</text>
</g>
<g font-size="1.8" fill="#989898">
<text x="126.6" y="113.9">SW_Push</text>
<text x="128.8" y="111.4">SW1</text>
<text x="139.7" y="122">GND</text>
</g>
<g font-size="1.7" fill="#0f0f0f">
<text x="27.9" y="37.8">SDA</text>
<text x="27.9" y="40.3">SCL</text>
<text x="208.4" y="65.7">SCL</text>
<text x="208.4" y="68.2">SDA</text>
<text x="242.6" y="116.5">TS</text>
</g>
<g font-size="1.7" fill="#725600">
<text x="153.6" y="127.9">SDA</text>
<text x="172.9" y="127.9">SCL</text>
</g>
<g font-size="1.4" fill="#a90000">
<text x="66.2" y="107.7">11</text>
<text x="92.1" y="107.7">9</text>
<text x="66.7" y="110.2">2</text>
<text x="66.7" y="114">7</text>
<text x="66.7" y="116.6">6</text>
<text x="92.1" y="114">3</text>
<text x="66.7" y="120.4">8</text>
<text x="66.7" y="122.9">5</text>
<text x="91.6" y="130.6">S1</text>
<text x="66.2" y="135.6">10</text>
<text x="91.6" y="133.1">S2</text>
<text x="91.6" y="135.6">S3</text>
<text x="66.2" y="143.3">12</text>
<text x="66.7" y="140.7">1</text>
<text x="66.7" y="138.2">4</text>
<text x="91.6" y="138.2">S4</text>
<text x="91.6" y="140.7">S5</text>
<text x="91.6" y="143.3">S6</text>
<text x="85.7" y="173.7">1</text>
<text x="85.7" y="168.7">3</text>
<text x="98.4" y="171.2">2</text>
</g>
<g font-size="1.4" fill="#006464">
<text x="70.9" y="108.7">VBUS__1</text>
<text x="70.9" y="111.2">VBUS</text>
<text x="85.9" y="108.7">CC2</text>
<text x="70.9" y="115">D+__1</text>
<text x="70.9" y="117.6">D+</text>
<text x="85.9" y="115">CC1</text>
<text x="70.9" y="121.4">D-__1</text>
<text x="70.9" y="123.9">D-</text>
<text x="83.6" y="131.5">SHIELD</text>
<text x="70.9" y="136.6">SBU1</text>
<text x="81.1" y="134.1">SHIELD__1</text>
<text x="81.1" y="136.6">SHIELD__2</text>
<text x="70.9" y="141.7">GND</text>
<text x="70.9" y="139.2">SBU2</text>
<text x="81.1" y="139.2">SHIELD__3</text>
<text x="81.1" y="141.7">SHIELD__4</text>
<text x="70.9" y="144.2">GND__1</text>
<text x="81.1" y="144.2">SHIELD__5</text>
</g>
</svg>
